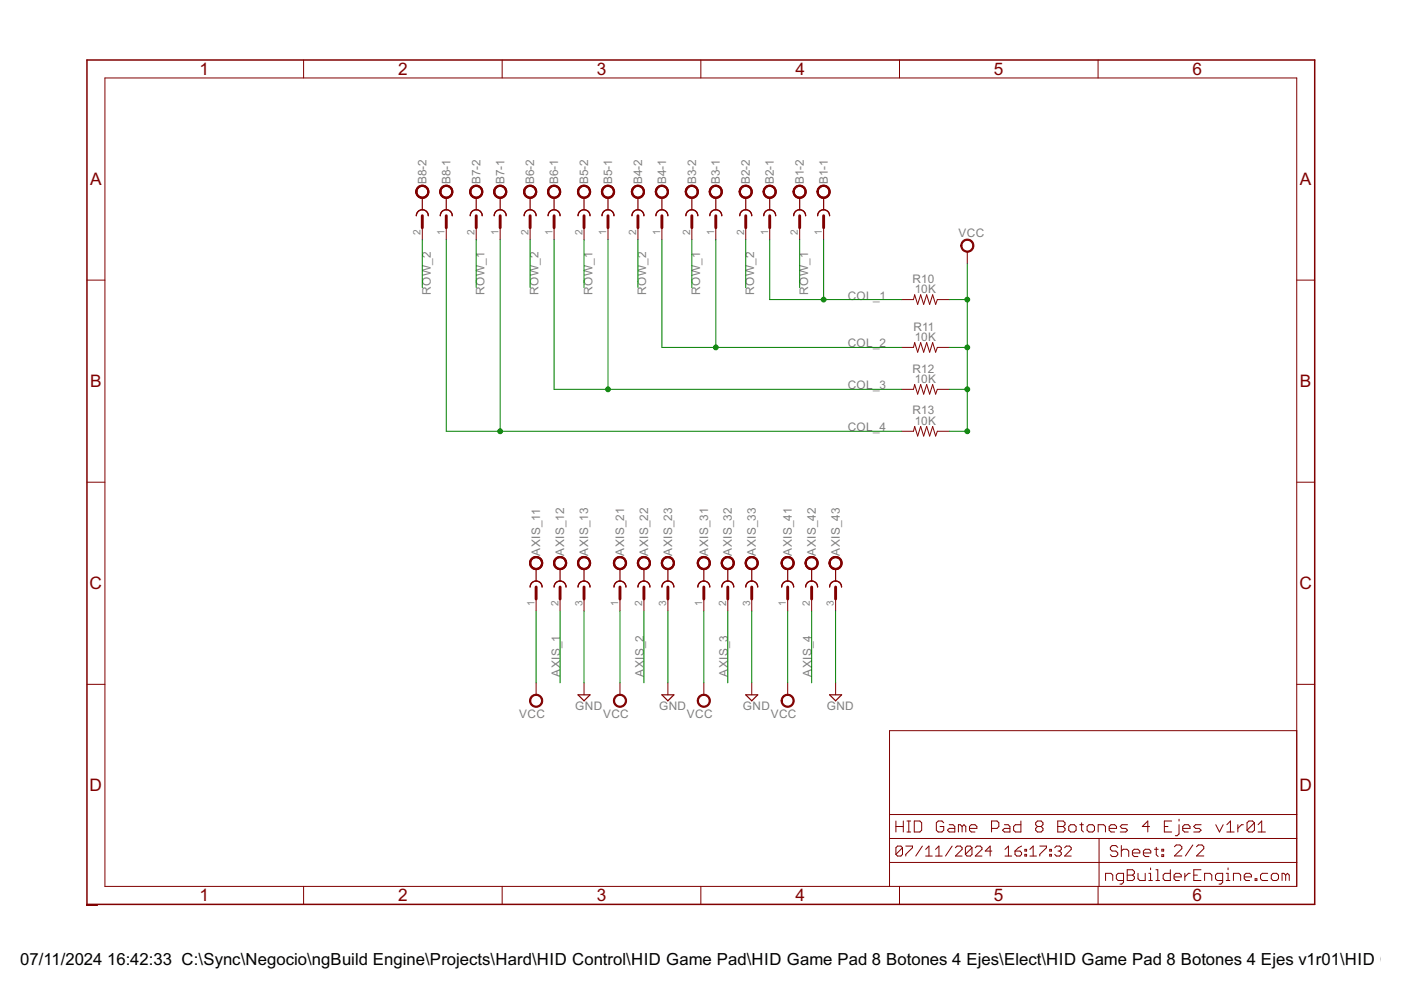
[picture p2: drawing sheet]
<svg xmlns="http://www.w3.org/2000/svg" width="297mm" height="210mm" viewBox="0 0 297 210" stroke-linecap="round" stroke-linejoin="round" font-family="sans-serif">
<g fill="none" stroke="#800000" stroke-width=".21">
<path d="M22.2 16.5h252.7v171.4h-252.7zM64.4 12.7v3.8M106.5 12.7v3.8M148.6 12.7v3.8M190.7 12.7v3.8M232.8 12.7v3.8M18.4 59.4h3.8M89.5 48.3v2.5M94.6 48.3v2.5M101 48.3v2.5M106 48.3v2.5M112.4 48.3v2.5"/>
<path d="M117.5 48.3v2.5M123.8 48.3v2.5M128.9 48.3v2.5M135.3 48.3v2.5M140.3 48.3v2.5M146.7 48.3v2.5M151.8 48.3v2.5M158.1 48.3v2.5M163.2 48.3v2.5M169.5 48.3v2.5M174.6 48.3v2.5M205.1 53.4v2.5"/>
<path d="M274.9 59.4h3.8M191.1 63.5h2.6l.2-1 .7 2 .6-2 .6 2 .7-2 .6 2 .6-2 .7 2 .3-1h2.6M191.1 73.7h2.6l.2-1.1 .7 2.1 .6-2.1 .6 2.1 .7-2.1 .6 2.1 .6-2.1 .7 2.1 .3-1h2.6M191.1 82.5h2.6l.2-1 .7 2.1 .6-2.1 .6 2.1 .7-2.1 .6 2.1 .6-2.1 .7 2.1 .3-1.1h2.6M191.1 91.4h2.6l.2-1 .7 2.1 .6-2.1 .6 2.1 .7-2.1 .6 2.1 .6-2.1 .7 2.1 .3-1.1h2.6M18.4 102.2h3.8M274.9 102.2h3.8M113.7 127v2.5M118.7 127v2.5M123.8 127v2.5M131.4 127v2.5M136.5 127v2.5"/>
<path d="M141.6 127v2.5M149.2 127v2.5M154.3 127v2.5M159.4 127v2.5M167 127v2.5M172.1 127v2.5M177.2 127v2.5M18.4 145.1h3.8M113.7 144.8v2.5M123.8 144.8v2.5M131.4 144.8v2.5M141.6 144.8v2.5"/>
<path d="M149.2 144.8v2.5M159.4 144.8v2.5M167 144.8v2.5M177.2 144.8v2.5M274.9 154.9h-86.3v33M274.9 145.1h3.8M188.6 177.8h86.3M188.6 172.7h86.3M189.9 174.1v2.3M189.9 175.2h1.6M191.3 179.7l-.3-.3h-.7l-.4 .3v1.4M191.3 179.7v1.4l-.3 .4h-.7l-.4-.4"/>
<path d="M191.3 179.7l-1.4 1.4M191.5 174.1v2.3M192 179.4h1.5v.3l-1.5 1.4v.4M192.3 176.4h.8M192.3 174.1h.8M192.7 174.1v2.3M193.8 174.1h1.2l.4 .4v1.5l-.4 .4h-1.2zM195.6 179.4l-1.4 2.1M200.1 174.5l-.4-.4h-.8l-.4 .4v1.5l.4 .4h.8l.4-.4v-.8h-.8M201.3 174.9h.7l.4 .3v1.2h-1.1l-.4-.4 .4-.4h1.1M201.9 179.4l-1.4 2.1M202.6 179.7l.3-.3h.7l.4 .3v.4l-1.4 1.4h1.4"/>
<path d="M204 175.2l-.4-.3h-.4v1.5M204 175.2v1.2M204 175.2l.4-.3 .4 .3v1.2M205.5 175.6h1.6v-.4l-.4-.3h-.8l-.4 .3v.8l.4 .4h.8M206.1 179.7l-.4-.3h-.7l-.3 .3v1.4M206.1 179.7v1.4l-.4 .4h-.7l-.3-.4M206.1 179.7l-1.4 1.4M206.8 179.7l.3-.3h.7l.4 .3v.4l-1.4 1.4h1.4M210.2 175.6h1.2l.4-.4v-.7l-.4-.4h-1.2v2.3M213 174.9h.7l.4 .3v1.2h-1.1l-.4-.4 .4-.4h1.1M216.5 174.1v2.3h-1.2l-.4-.4v-.8l.4-.3h1.2M216.6 179.4l-.7 .3-.7 .7"/>
<path d="M220 175.2h.7M220 175.2l-.4 .4v.4l.4 .4h.7l.4-.4v-.4l-.4-.4M220 175.2l-.4-.3v-.4l.4-.4h.7l.4 .4v.4l-.4 .3M220.5 179.4h1.4v.3l-1.4 1.4v.4M223.6 179.7l.4-.3h.7l.3 .3v.4l-.3 .3M224.3 175.2h1.1M224.3 174.1h1.1l.4 .4v.4l-.4 .3 .4 .4v.4l-.4 .4h-1.1zM225.7 179.7l.4-.3h.7l.3 .3v.4l-1.4 1.4h1.4M226.6 175.2l.4-.3h.8l.4 .3v.8l-.4 .4h-.8l-.4-.4zM228.9 174.9h.8M229.3 174.5v1.5l.4 .4M230.5 175.2l.4-.3h.8l.4 .3v.8l-.4 .4h-.8l-.4-.4z"/>
<path d="M232.8 176.4v-1.5h1.2l.4 .3v1.2M233 177.8v10.1M235.2 175.6h1.5v-.4l-.4-.3h-.7l-.4 .3v.8l.4 .4h.7M237 179.7l-.4-.4h-.8l-.4 .4v.4l.4 .3h.8l.4 .4v.4l-.4 .4h-.8l-.4-.4M237.7 179.3v2.3M239.1 174.9h-1.2l-.4 .3 .4 .4h.8l.4 .4-.4 .4h-1.2M243.7 175.2h-1.5l1.2-1.1v2.3M245.2 179.7v1.5l.4 .4M246.9 175.2h.7M248.4 174.1h-1.5v2.3h1.5M249 179.5l.4-.3h.8l.4 .3v.4l-1.6 1.6h1.6M250 174.9v1.9l-.4 .4h-.4"/>
<path d="M250 173.7v.4M250.8 175.6h1.5v-.4l-.4-.3h-.8l-.3 .3v.8l.3 .4h.8M252.9 179.2l-1.6 2.3M253.7 179.5l.4-.3h.7l.4 .3v.4l-1.5 1.6h1.5M254.7 174.9h-1.2l-.4 .3 .4 .4h.8l.4 .4-.4 .4h-1.2M257.8 174.9l.8 1.5 .7-1.5M260.1 176.4h1.6M260.1 174.9l.8-.8v2.3M262.4 174.9v1.5M263.6 174.9h-.4l-.8 .7M266 174.5v1.5l-.4 .4h-.8l-.4-.4M266 174.5l-.4-.4h-.8l-.4 .4v1.5"/>
<path d="M266 174.5l-1.6 1.5M266.7 176.4h1.6M266.7 174.9l.8-.8v2.3M18.4 191.9h.1M18.5 191.9h.1M18.5 191.9h-.1M18.6 191.9h-.1M18.6 191.9h.1M18.7 191.9h-.1M18.7 191.9h.1M18.8 191.9h.1M18.8 191.9h-.2"/>
<path d="M18.9 191.9h.1M18.9 191.9h-.2M19 191.9h-.1M19 191.9h.2h-.1M19 191.9h.3M19.3 191.9h.1M19.4 191.9h.1M19.5 191.9h.1M19.6 191.9h-.1M19.6 191.9h.1M19.7 191.9h.1M19.8 191.9h.1"/>
<path d="M19.8 191.9v.1M19.9 191.9h-.2M19.9 191.9h.1M20 191.9h.2M20 191.9h.1M20.1 191.9h-.1M20.2 191.9h.1M20.2 191.9h.4M20.2 191.9h.2M20.3 191.9h.1M20.4 191.9h.1M20.6 191.9l-.1 .1"/>
<path d="M20.6 191.9h.1M64.4 187.9v3.8M106.5 187.9v3.8M148.6 187.9v3.8M188.6 182.9h86.3M190.7 187.9v3.8M196.3 181.5h1.4M196.3 180.1l.7-.7v2.1M198.4 181.5h1.4M198.4 180.1l.7-.7v2.1M210.3 180.4h-1.4l1-1v2.1M213.1 181.5h1.4"/>
<path d="M213.1 180.1l.7-.7v2.1M215.2 180.4h1.1l.3 .4v.3l-.3 .4h-.7l-.4-.4zM217.3 181.1h.4v.4h-.4zM217.3 180.1h.4v.3h-.4zM218.4 181.5h1.4M218.4 180.1l.7-.7v2.1M222.6 181.1h.3v.4h-.3zM222.6 180.1h.3v.3h-.3zM224.3 180.4h.4M224.7 180.4l.3 .4v.3l-.3 .4h-.7l-.4-.4M232.8 187.9v3.8M234.4 186.7v-1.5h1.1l.4 .3v1.2"/>
<path d="M237.7 180.4l.4-.3h.8l.4 .3v1.2M238.2 186.7h-1.1l-.4-.4v-.8l.4-.3h1.1v1.9l-.4 .4h-.4M239 184.4h1.1l.4 .4v.4l-.4 .3 .4 .4v.4l-.4 .4h-1.1zM239 185.5h1.1M240.1 180.8h1.6v-.4l-.4-.3h-.8l-.4 .3v.8l.4 .4h.8M241.3 185.2v1.1l.4 .4h1.1v-1.5M242.4 180.8h1.6v-.4l-.4-.3h-.8l-.4 .3v.8l.4 .4h.8M243.6 185.2h.3v1.5M243.6 186.7h.7M243.9 184v.4M244.8 180.1h.8M245.1 186.7h.8"/>
<path d="M245.1 184.4h.4v2.3M246.3 180.1h.4v.3h-.4zM246.3 181.2h.4v.4h-.4zM248.1 184.4v2.3h-1.1l-.4-.4v-.8l.4-.3h1.1M248.9 185.9h1.5v-.4l-.3-.3h-.8l-.4 .3v.8l.4 .4h.8M251.2 185.2v1.5M252.3 185.2h-.3l-.8 .7M253.1 185.5h.8M254.6 184.4h-1.5v2.3h1.5M255.4 186.7v-1.5h1.1l.4 .3v1.2M259.2 186.7h-1.1l-.4-.4v-.8l.4-.3h1.1v1.9l-.4 .4h-.3M260 185.2h.4v1.5"/>
<path d="M260 186.7h.8M260.4 184v.4M261.5 186.7v-1.5h1.2l.3 .3v1.2M263.8 185.9h1.5v-.4l-.4-.3h-.7l-.4 .3v.8l.4 .4h.7M266.1 186.3h.4v.4h-.4zM268.8 185.2h-1.2l-.3 .3v.8l.3 .4h1.2M269.9 185.2h.8l.4 .3v.8l-.4 .4h-.8l-.4-.4v-.8zM272.6 185.5l-.4-.3h-.4v1.5M272.6 185.5v1.2M272.6 185.5l.4-.3 .3 .3v1.2"/>
</g>
<path d="M18.4 12.7h260.3v179h-260.3z" fill="none" stroke="#800000" stroke-width=".32"/>
<g fill="#800000" stroke="#800000" stroke-width=".21">
<path d="M18.4 191.8l1.5 .1z"/>
<path d="M18.4 191.8l1.1 .1z"/>
</g>
<g fill="none" stroke="#800000" stroke-width=".25">
<path d="M88.6 44.9l-.3 .8a1.27 1.27 0 0 1 1.2-1.2 1.27 1.27 0 0 1 1.3 1.2 1.27 1.27 0 0 0-.8-1.2 1.27 1.27 0 0 0-1.4 .4zM89.5 41.9v2.6M93.6 44.9l-.3 .8a1.27 1.27 0 0 1 1.3-1.2 1.27 1.27 0 0 1 1.3 1.2 1.28 1.28 0 0 0-.9-1.2 1.28 1.28 0 0 0-1.4 .4zM94.6 41.9v2.6M100 44.9l-.3 .8a1.27 1.27 0 0 1 1.3-1.2 1.27 1.27 0 0 1 1.2 1.2 1.28 1.28 0 0 0-.8-1.2 1.28 1.28 0 0 0-1.4 .4zM101 41.9v2.6M105.1 44.9l-.3 .8a1.27 1.27 0 0 1 1.2-1.2 1.27 1.27 0 0 1 1.3 1.2 1.28 1.28 0 0 0-.8-1.2 1.28 1.28 0 0 0-1.4 .4zM106 41.9v2.6M111.4 44.9a1.27 1.27 0 0 1 1.4-.4 1.27 1.27 0 0 1 .9 1.2 1.27 1.27 0 0 0-1.3-1.2 1.27 1.27 0 0 0-1.3 1.2zM112.4 41.9v2.6M116.5 44.9a1.27 1.27 0 0 1 1.4-.4 1.27 1.27 0 0 1 .8 1.2 1.27 1.27 0 0 0-1.2-1.2 1.27 1.27 0 0 0-1.3 1.2zM117.5 41.9v2.6"/>
<path d="M122.8 44.9a1.27 1.27 0 0 1 1.4-.4 1.27 1.27 0 0 1 .9 1.2 1.27 1.27 0 0 0-1.3-1.2 1.27 1.27 0 0 0-1.2 1.2zM123.8 41.9v2.6M127.9 44.9a1.27 1.27 0 0 1 1.4-.4 1.27 1.27 0 0 1 .9 1.2 1.27 1.27 0 0 0-1.3-1.2 1.27 1.27 0 0 0-1.3 1.2zM128.9 41.9v2.6M134.3 44.9l-.3 .8a1.27 1.27 0 0 1 1.3-1.2 1.27 1.27 0 0 1 1.2 1.2 1.28 1.28 0 0 0-.8-1.1 1.28 1.28 0 0 0-1.4 .3zM135.3 41.9v2.6M139.4 44.9l-.3 .8a1.27 1.27 0 0 1 1.2-1.2 1.27 1.27 0 0 1 1.3 1.2 1.28 1.28 0 0 0-.8-1.1 1.28 1.28 0 0 0-1.4 .3zM140.3 41.9v2.6M145.7 44.9l-.3 .8a1.27 1.27 0 0 1 1.3-1.2 1.27 1.27 0 0 1 1.3 1.2 1.28 1.28 0 0 0-.9-1.1 1.28 1.28 0 0 0-1.4 .3zM146.7 41.9v2.6M150.8 44.9l-.3 .8a1.27 1.27 0 0 1 1.3-1.2 1.27 1.27 0 0 1 1.2 1.2 1.28 1.28 0 0 0-.8-1.1 1.28 1.28 0 0 0-1.4 .3zM151.8 41.9v2.6"/>
<path d="M157.1 44.9a1.27 1.27 0 0 1 1.4-.4 1.27 1.27 0 0 1 .9 1.2 1.27 1.27 0 0 0-1.3-1.2 1.27 1.27 0 0 0-1.3 1.2zM158.1 41.9v2.6M162.2 44.9a1.27 1.27 0 0 1 1.4-.4 1.27 1.27 0 0 1 .9 1.2 1.27 1.27 0 0 0-1.3-1.2 1.27 1.27 0 0 0-1.3 1.2zM163.2 41.9v2.6M168.6 44.9l-.3 .8a1.27 1.27 0 0 1 1.2-1.2 1.27 1.27 0 0 1 1.3 1.2 1.28 1.28 0 0 0-.8-1.2 1.28 1.28 0 0 0-1.4 .4zM169.5 41.9v2.6M173.6 44.9l-.2 .8a1.27 1.27 0 0 1 1.2-1.2 1.27 1.27 0 0 1 1.3 1.2 1.28 1.28 0 0 0-.9-1.2 1.28 1.28 0 0 0-1.4 .4zM174.6 41.9v2.6M112.7 123.6l-.3 .9a1.27 1.27 0 0 1 1.3-1.3 1.27 1.27 0 0 1 1.2 1.3 1.28 1.28 0 0 0-.8-1.2 1.28 1.28 0 0 0-1.4 .3zM113.7 120.6v2.6M117.8 123.6l-.3 .9a1.27 1.27 0 0 1 1.2-1.3 1.27 1.27 0 0 1 1.3 1.3 1.28 1.28 0 0 0-.8-1.2 1.28 1.28 0 0 0-1.4 .3zM118.7 120.6v2.6"/>
<path d="M122.9 123.6l-.3 .9a1.27 1.27 0 0 1 1.2-1.3 1.27 1.27 0 0 1 1.3 1.3 1.28 1.28 0 0 0-.8-1.2 1.28 1.28 0 0 0-1.4 .3zM123.8 120.6v2.6M130.5 123.6l-.3 .9a1.27 1.27 0 0 1 1.2-1.3 1.27 1.27 0 0 1 1.3 1.3 1.28 1.28 0 0 0-.8-1.2 1.28 1.28 0 0 0-1.4 .3zM131.4 120.6v2.6M135.6 123.6l-.3 .9a1.27 1.27 0 0 1 1.2-1.3 1.27 1.27 0 0 1 1.3 1.3 1.28 1.28 0 0 0-.8-1.2 1.28 1.28 0 0 0-1.4 .3zM136.5 120.6v2.6M140.7 123.6l-.4 .9a1.27 1.27 0 0 1 1.3-1.3 1.27 1.27 0 0 1 1.3 1.3 1.28 1.28 0 0 0-.8-1.2 1.28 1.28 0 0 0-1.4 .3zM141.6 120.6v2.6M148.3 123.6l-.3 .9a1.27 1.27 0 0 1 1.2-1.3 1.27 1.27 0 0 1 1.3 1.3 1.28 1.28 0 0 0-.8-1.2 1.28 1.28 0 0 0-1.4 .3zM149.2 120.6v2.6M153.4 123.6l-.4 .9a1.27 1.27 0 0 1 1.3-1.3 1.27 1.27 0 0 1 1.3 1.3 1.28 1.28 0 0 0-.8-1.2 1.28 1.28 0 0 0-1.4 .3zM154.3 120.6v2.6"/>
<path d="M158.4 123.6l-.3 .9a1.27 1.27 0 0 1 1.3-1.3 1.27 1.27 0 0 1 1.3 1.3 1.28 1.28 0 0 0-.9-1.2 1.28 1.28 0 0 0-1.4 .3zM159.4 120.6v2.6M166.1 123.6l-.4 .9a1.27 1.27 0 0 1 1.3-1.3 1.27 1.27 0 0 1 1.3 1.3 1.28 1.28 0 0 0-.8-1.2 1.28 1.28 0 0 0-1.4 .3zM167 120.6v2.6M171.3 123.5l-.4 .4-.1 .6a1.27 1.27 0 0 1 1.3-1.3 1.27 1.27 0 0 1 1.3 1.3 1.28 1.28 0 0 0-.8-1.2 1.28 1.28 0 0 0-1.3 .2zM172.1 120.6v2.6M176.4 123.5l-.4 .4-.1 .6a1.27 1.27 0 0 1 1.3-1.3 1.27 1.27 0 0 1 1.2 1.3 1.28 1.28 0 0 0-.7-1.2 1.28 1.28 0 0 0-1.3 .2zM177.2 120.6v2.6M122.6 147.3h2.5l-1.3 1.3zM140.3 147.3h2.6l-1.3 1.3zM158.1 147.3h2.6l-1.3 1.3zM175.9 147.3h2.5l-1.2 1.3z"/>
</g>
<g fill="none" stroke="#800000" stroke-width=".61">
<path d="M89.5 45.7v2.6M94.6 45.7v2.6M101 45.7v2.6M106 45.7v2.6M112.4 45.7v2.6M117.5 45.7v2.6M123.8 45.7v2.6M128.9 45.7v2.6M135.3 45.7v2.6M140.3 45.7v2.6M146.7 45.7v2.6M151.8 45.7v2.6"/>
<path d="M158.1 45.7v2.6M163.2 45.7v2.6M169.5 45.7v2.6M174.6 45.7v2.6M113.7 124.5v2.5M118.7 124.5v2.5M123.8 124.5v2.5M131.4 124.5v2.5M136.5 124.5v2.5M141.6 124.5v2.5M149.2 124.5v2.5M154.3 124.5v2.5"/>
<path d="M159.4 124.5v2.5M167 124.5v2.5M172.1 124.5v2.5M177.2 124.5v2.5"/>
</g>
<g fill="#800000" stroke="#800000" stroke-width=".21">
<path d="M173.6 39.7a1.39 1.39 0 0 1 2.2 .2 1.39 1.39 0 0 1-.8 2.1 1.39 1.39 0 0 1-1.8-1.3h.3a1.14 1.14 0 0 1 1.7-1 1.14 1.14 0 0 1 .1 1.9 1.14 1.14 0 0 1-1.8-.7v-.2h-.3z" fill-rule="evenodd"/>
<path d="M173.6 39.7a1.39 1.39 0 0 1 2.2 .2 1.39 1.39 0 0 1-.8 2.1 1.39 1.39 0 0 1-1.8-1.3h.3a1.14 1.14 0 0 1 1.7-1 1.14 1.14 0 0 1 .1 1.9 1.14 1.14 0 0 1-1.8-.7v-.2h-.3z" fill-rule="evenodd"/>
<path d="M168.5 39.7a1.39 1.39 0 0 1 2.2 .2 1.39 1.39 0 0 1-.8 2.1 1.39 1.39 0 0 1-1.8-1.3h.3a1.14 1.14 0 0 1 1.7-1 1.14 1.14 0 0 1 .1 1.9 1.14 1.14 0 0 1-1.8-.7v-.2h-.3z" fill-rule="evenodd"/>
<path d="M168.5 39.7a1.39 1.39 0 0 1 2.2 .2 1.39 1.39 0 0 1-.8 2.1 1.39 1.39 0 0 1-1.8-1.3h.3a1.14 1.14 0 0 1 1.7-1 1.14 1.14 0 0 1 .1 1.9 1.14 1.14 0 0 1-1.8-.7v-.2h-.3z" fill-rule="evenodd"/>
<path d="M162.2 39.7a1.39 1.39 0 0 1 2.2 .2 1.39 1.39 0 0 1-.8 2.1 1.39 1.39 0 0 1-1.8-1.3h.3a1.14 1.14 0 0 1 1.5-1.1 1.14 1.14 0 0 1 .3 1.9 1.14 1.14 0 0 1-1.8-.6v-.2h-.3z" fill-rule="evenodd"/>
<path d="M162.2 39.7a1.39 1.39 0 0 1 2.2 .2 1.39 1.39 0 0 1-.8 2.1 1.39 1.39 0 0 1-1.8-1.3h.3a1.14 1.14 0 0 1 1.5-1.1 1.14 1.14 0 0 1 .3 1.9 1.14 1.14 0 0 1-1.8-.6v-.2h-.3z" fill-rule="evenodd"/>
<path d="M157.1 39.7a1.39 1.39 0 0 1 2.2 .2 1.39 1.39 0 0 1-.8 2.1 1.39 1.39 0 0 1-1.8-1.3h.3a1.14 1.14 0 0 1 1.6-1.1 1.14 1.14 0 0 1 .3 1.9 1.14 1.14 0 0 1-1.9-.6v-.2h-.3z" fill-rule="evenodd"/>
<path d="M157.1 39.7a1.39 1.39 0 0 1 2.2 .2 1.39 1.39 0 0 1-.8 2.1 1.39 1.39 0 0 1-1.8-1.3h.3a1.14 1.14 0 0 1 1.6-1.1 1.14 1.14 0 0 1 .3 1.9 1.14 1.14 0 0 1-1.9-.6v-.2h-.3z" fill-rule="evenodd"/>
<path d="M150.7 39.7a1.39 1.39 0 0 1 2.3 .2 1.39 1.39 0 0 1-.9 2.1 1.39 1.39 0 0 1-1.7-1.3h.2a1.14 1.14 0 0 1 1.6-1.1 1.14 1.14 0 0 1 .3 1.9 1.14 1.14 0 0 1-1.8-.6l-.1-.2h-.2z" fill-rule="evenodd"/>
<path d="M150.7 39.7a1.39 1.39 0 0 1 2.3 .2 1.39 1.39 0 0 1-.9 2.1 1.39 1.39 0 0 1-1.7-1.3h.2a1.14 1.14 0 0 1 1.6-1.1 1.14 1.14 0 0 1 .3 1.9 1.14 1.14 0 0 1-1.8-.6l-.1-.2h-.2z" fill-rule="evenodd"/>
<path d="M145.7 39.7a1.39 1.39 0 0 1 2.2 .2 1.39 1.39 0 0 1-.9 2.1 1.39 1.39 0 0 1-1.7-1.3h.2a1.14 1.14 0 0 1 1.6-1.1 1.14 1.14 0 0 1 .3 1.9 1.14 1.14 0 0 1-1.8-.6l-.1-.2h-.2z" fill-rule="evenodd"/>
<path d="M145.7 39.7a1.39 1.39 0 0 1 2.2 .2 1.39 1.39 0 0 1-.9 2.1 1.39 1.39 0 0 1-1.7-1.3h.2a1.14 1.14 0 0 1 1.6-1.1 1.14 1.14 0 0 1 .3 1.9 1.14 1.14 0 0 1-1.8-.6l-.1-.2h-.2z" fill-rule="evenodd"/>
<path d="M139.3 39.7a1.39 1.39 0 0 1 2.2 .2 1.39 1.39 0 0 1-.8 2.1 1.39 1.39 0 0 1-1.8-1.3h.3a1.15 1.15 0 0 1 1.6-1.1 1.15 1.15 0 0 1 .3 1.9 1.15 1.15 0 0 1-1.9-.6v-.2h-.3z" fill-rule="evenodd"/>
<path d="M139.3 39.7a1.39 1.39 0 0 1 2.2 .2 1.39 1.39 0 0 1-.8 2.1 1.39 1.39 0 0 1-1.8-1.3h.3a1.15 1.15 0 0 1 1.6-1.1 1.15 1.15 0 0 1 .3 1.9 1.15 1.15 0 0 1-1.9-.6v-.2h-.3z" fill-rule="evenodd"/>
<path d="M134.2 39.7a1.39 1.39 0 0 1 2.2 .2 1.39 1.39 0 0 1-.8 2.1 1.39 1.39 0 0 1-1.7-1.3h.2a1.15 1.15 0 0 1 1.6-1.1 1.15 1.15 0 0 1 .3 1.9 1.15 1.15 0 0 1-1.8-.6l-.1-.2h-.2z" fill-rule="evenodd"/>
<path d="M134.2 39.7a1.39 1.39 0 0 1 2.2 .2 1.39 1.39 0 0 1-.8 2.1 1.39 1.39 0 0 1-1.7-1.3h.2a1.15 1.15 0 0 1 1.6-1.1 1.15 1.15 0 0 1 .3 1.9 1.15 1.15 0 0 1-1.8-.6l-.1-.2h-.2z" fill-rule="evenodd"/>
<path d="M127.9 39.7a1.39 1.39 0 0 1 2.2 .2 1.39 1.39 0 0 1-.8 2.1 1.39 1.39 0 0 1-1.8-1.3h.3a1.15 1.15 0 0 1 1.6-1.1 1.15 1.15 0 0 1 .3 1.9 1.15 1.15 0 0 1-1.9-.6v-.2h-.3z" fill-rule="evenodd"/>
<path d="M127.9 39.7a1.39 1.39 0 0 1 2.2 .2 1.39 1.39 0 0 1-.8 2.1 1.39 1.39 0 0 1-1.8-1.3h.3a1.15 1.15 0 0 1 1.6-1.1 1.15 1.15 0 0 1 .3 1.9 1.15 1.15 0 0 1-1.9-.6v-.2h-.3z" fill-rule="evenodd"/>
<path d="M122.8 39.7a1.39 1.39 0 0 1 2.2 .2 1.39 1.39 0 0 1-.8 2.1 1.39 1.39 0 0 1-1.8-1.3h.3a1.15 1.15 0 0 1 1.6-1.1 1.15 1.15 0 0 1 .3 1.9 1.15 1.15 0 0 1-1.9-.6v-.2h-.3z" fill-rule="evenodd"/>
<path d="M122.8 39.7a1.39 1.39 0 0 1 2.2 .2 1.39 1.39 0 0 1-.8 2.1 1.39 1.39 0 0 1-1.8-1.3h.3a1.15 1.15 0 0 1 1.6-1.1 1.15 1.15 0 0 1 .3 1.9 1.15 1.15 0 0 1-1.9-.6v-.2h-.3z" fill-rule="evenodd"/>
<path d="M116.5 39.7a1.4 1.4 0 0 1 2.2 .2 1.4 1.4 0 0 1-.9 2.1 1.4 1.4 0 0 1-1.7-1.3h.2a1.15 1.15 0 0 1 1.6-1.1 1.15 1.15 0 0 1 .3 1.9 1.15 1.15 0 0 1-1.8-.6l-.1-.2h-.2z" fill-rule="evenodd"/>
<path d="M116.5 39.7a1.4 1.4 0 0 1 2.2 .2 1.4 1.4 0 0 1-.9 2.1 1.4 1.4 0 0 1-1.7-1.3h.2a1.15 1.15 0 0 1 1.6-1.1 1.15 1.15 0 0 1 .3 1.9 1.15 1.15 0 0 1-1.8-.6l-.1-.2h-.2z" fill-rule="evenodd"/>
<path d="M111.4 39.7a1.4 1.4 0 0 1 2.2 .2 1.4 1.4 0 0 1-.8 2.1 1.4 1.4 0 0 1-1.8-1.3h.3a1.15 1.15 0 0 1 1.6-1.1 1.15 1.15 0 0 1 .3 1.9 1.15 1.15 0 0 1-1.9-.6v-.2h-.3z" fill-rule="evenodd"/>
<path d="M111.4 39.7a1.4 1.4 0 0 1 2.2 .2 1.4 1.4 0 0 1-.8 2.1 1.4 1.4 0 0 1-1.8-1.3h.3a1.15 1.15 0 0 1 1.6-1.1 1.15 1.15 0 0 1 .3 1.9 1.15 1.15 0 0 1-1.9-.6v-.2h-.3z" fill-rule="evenodd"/>
<path d="M105 39.7a1.4 1.4 0 0 1 2.2 .2 1.4 1.4 0 0 1-.8 2.1 1.4 1.4 0 0 1-1.8-1.3h.3a1.15 1.15 0 0 1 1.6-1.1 1.15 1.15 0 0 1 .3 1.9 1.15 1.15 0 0 1-1.9-.6v-.2h-.3z" fill-rule="evenodd"/>
<path d="M105 39.7a1.4 1.4 0 0 1 2.2 .2 1.4 1.4 0 0 1-.8 2.1 1.4 1.4 0 0 1-1.8-1.3h.3a1.15 1.15 0 0 1 1.6-1.1 1.15 1.15 0 0 1 .3 1.9 1.15 1.15 0 0 1-1.9-.6v-.2h-.3z" fill-rule="evenodd"/>
<path d="M99.9 39.7a1.4 1.4 0 0 1 2.3 .2 1.4 1.4 0 0 1-.9 2.1 1.4 1.4 0 0 1-1.7-1.3h.2a1.15 1.15 0 0 1 1.6-1.1 1.15 1.15 0 0 1 .3 1.9 1.15 1.15 0 0 1-1.8-.6l-.1-.2h-.2z" fill-rule="evenodd"/>
<path d="M99.9 39.7a1.4 1.4 0 0 1 2.3 .2 1.4 1.4 0 0 1-.9 2.1 1.4 1.4 0 0 1-1.7-1.3h.2a1.15 1.15 0 0 1 1.6-1.1 1.15 1.15 0 0 1 .3 1.9 1.15 1.15 0 0 1-1.8-.6l-.1-.2h-.2z" fill-rule="evenodd"/>
<path d="M93.6 39.7a1.4 1.4 0 0 1 2.2 .2 1.4 1.4 0 0 1-.8 2.1 1.4 1.4 0 0 1-1.8-1.3h.3a1.15 1.15 0 0 1 1.6-1.1 1.15 1.15 0 0 1 .3 1.9 1.15 1.15 0 0 1-1.9-.6v-.2h-.3z" fill-rule="evenodd"/>
<path d="M93.6 39.7a1.4 1.4 0 0 1 2.2 .2 1.4 1.4 0 0 1-.8 2.1 1.4 1.4 0 0 1-1.8-1.3h.3a1.15 1.15 0 0 1 1.6-1.1 1.15 1.15 0 0 1 .3 1.9 1.15 1.15 0 0 1-1.9-.6v-.2h-.3z" fill-rule="evenodd"/>
<path d="M88.5 39.7a1.4 1.4 0 0 1 2.2 .2 1.4 1.4 0 0 1-.8 2.1 1.4 1.4 0 0 1-1.8-1.3h.3a1.15 1.15 0 0 1 1.6-1.1 1.15 1.15 0 0 1 .3 1.9 1.15 1.15 0 0 1-1.9-.6v-.2h-.3z" fill-rule="evenodd"/>
<path d="M88.5 39.7a1.4 1.4 0 0 1 2.2 .2 1.4 1.4 0 0 1-.8 2.1 1.4 1.4 0 0 1-1.8-1.3h.3a1.15 1.15 0 0 1 1.6-1.1 1.15 1.15 0 0 1 .3 1.9 1.15 1.15 0 0 1-1.9-.6v-.2h-.3z" fill-rule="evenodd"/>
<path d="M204.1 51.1a1.4 1.4 0 0 1 2.2 .3 1.4 1.4 0 0 1-.8 2 1.4 1.4 0 0 1-1.8-1.3h.2a1.15 1.15 0 0 1 1.6-1.1 1.15 1.15 0 0 1 .3 1.9 1.15 1.15 0 0 1-1.8-.5l-.1-.3h-.2z" fill-rule="evenodd"/>
<path d="M122.8 118.4a1.39 1.39 0 0 1 2.2 .3 1.39 1.39 0 0 1-.8 2 1.39 1.39 0 0 1-1.8-1.3h.3a1.15 1.15 0 0 1 1.6-1.1 1.15 1.15 0 0 1 .3 1.9 1.15 1.15 0 0 1-1.9-.5v-.3h-.3z" fill-rule="evenodd"/>
<path d="M122.8 118.4a1.39 1.39 0 0 1 2.2 .3 1.39 1.39 0 0 1-.8 2 1.39 1.39 0 0 1-1.8-1.3h.3a1.15 1.15 0 0 1 1.6-1.1 1.15 1.15 0 0 1 .3 1.9 1.15 1.15 0 0 1-1.9-.5v-.3h-.3z" fill-rule="evenodd"/>
<path d="M117.7 118.4a1.4 1.4 0 0 1 2.2 .3 1.4 1.4 0 0 1-.8 2 1.4 1.4 0 0 1-1.8-1.3h.3a1.15 1.15 0 0 1 1.6-1.1 1.15 1.15 0 0 1 .3 1.9 1.15 1.15 0 0 1-1.9-.5v-.3h-.3z" fill-rule="evenodd"/>
<path d="M117.7 118.4a1.4 1.4 0 0 1 2.2 .3 1.4 1.4 0 0 1-.8 2 1.4 1.4 0 0 1-1.8-1.3h.3a1.15 1.15 0 0 1 1.6-1.1 1.15 1.15 0 0 1 .3 1.9 1.15 1.15 0 0 1-1.9-.5v-.3h-.3z" fill-rule="evenodd"/>
<path d="M112.6 118.4a1.4 1.4 0 0 1 2.3 .3 1.4 1.4 0 0 1-.9 2 1.4 1.4 0 0 1-1.7-1.3h.2a1.15 1.15 0 0 1 1.6-1.1 1.15 1.15 0 0 1 .3 1.9 1.15 1.15 0 0 1-1.8-.5l-.1-.3h-.2z" fill-rule="evenodd"/>
<path d="M112.6 118.4a1.4 1.4 0 0 1 2.3 .3 1.4 1.4 0 0 1-.9 2 1.4 1.4 0 0 1-1.7-1.3h.2a1.15 1.15 0 0 1 1.6-1.1 1.15 1.15 0 0 1 .3 1.9 1.15 1.15 0 0 1-1.8-.5l-.1-.3h-.2z" fill-rule="evenodd"/>
<path d="M140.6 118.4a1.39 1.39 0 0 1 2.2 .3 1.39 1.39 0 0 1-.8 2 1.39 1.39 0 0 1-1.8-1.3h.3a1.15 1.15 0 0 1 1.6-1.1 1.15 1.15 0 0 1 .3 1.9 1.15 1.15 0 0 1-1.9-.5v-.3h-.3z" fill-rule="evenodd"/>
<path d="M140.6 118.4a1.39 1.39 0 0 1 2.2 .3 1.39 1.39 0 0 1-.8 2 1.39 1.39 0 0 1-1.8-1.3h.3a1.15 1.15 0 0 1 1.6-1.1 1.15 1.15 0 0 1 .3 1.9 1.15 1.15 0 0 1-1.9-.5v-.3h-.3z" fill-rule="evenodd"/>
<path d="M135.5 118.4a1.39 1.39 0 0 1 2.2 .3 1.39 1.39 0 0 1-.8 2 1.39 1.39 0 0 1-1.8-1.3h.3a1.15 1.15 0 0 1 1.6-1.1 1.15 1.15 0 0 1 .3 1.9 1.15 1.15 0 0 1-1.9-.5v-.3h-.3z" fill-rule="evenodd"/>
<path d="M135.5 118.4a1.39 1.39 0 0 1 2.2 .3 1.39 1.39 0 0 1-.8 2 1.39 1.39 0 0 1-1.8-1.3h.3a1.15 1.15 0 0 1 1.6-1.1 1.15 1.15 0 0 1 .3 1.9 1.15 1.15 0 0 1-1.9-.5v-.3h-.3z" fill-rule="evenodd"/>
<path d="M130.4 118.4a1.39 1.39 0 0 1 2.2 .3 1.39 1.39 0 0 1-.8 2 1.39 1.39 0 0 1-1.8-1.3h.3a1.15 1.15 0 0 1 1.6-1.1 1.15 1.15 0 0 1 .3 1.9 1.15 1.15 0 0 1-1.9-.5v-.3h-.3z" fill-rule="evenodd"/>
<path d="M130.4 118.4a1.39 1.39 0 0 1 2.2 .3 1.39 1.39 0 0 1-.8 2 1.39 1.39 0 0 1-1.8-1.3h.3a1.15 1.15 0 0 1 1.6-1.1 1.15 1.15 0 0 1 .3 1.9 1.15 1.15 0 0 1-1.9-.5v-.3h-.3z" fill-rule="evenodd"/>
<path d="M158.4 118.4a1.39 1.39 0 0 1 2.2 .3 1.39 1.39 0 0 1-.9 2 1.39 1.39 0 0 1-1.7-1.3h.2a1.14 1.14 0 0 1 1.6-1.1 1.14 1.14 0 0 1 .3 1.9 1.14 1.14 0 0 1-1.8-.5l-.1-.3h-.2z" fill-rule="evenodd"/>
<path d="M158.4 118.4a1.39 1.39 0 0 1 2.2 .3 1.39 1.39 0 0 1-.9 2 1.39 1.39 0 0 1-1.7-1.3h.2a1.14 1.14 0 0 1 1.6-1.1 1.14 1.14 0 0 1 .3 1.9 1.14 1.14 0 0 1-1.8-.5l-.1-.3h-.2z" fill-rule="evenodd"/>
<path d="M153.3 118.4a1.39 1.39 0 0 1 2.2 .3 1.39 1.39 0 0 1-.8 2 1.39 1.39 0 0 1-1.8-1.3h.3a1.14 1.14 0 0 1 1.6-1.1 1.14 1.14 0 0 1 .2 1.9 1.14 1.14 0 0 1-1.8-.5v-.3h-.3z" fill-rule="evenodd"/>
<path d="M153.3 118.4a1.39 1.39 0 0 1 2.2 .3 1.39 1.39 0 0 1-.8 2 1.39 1.39 0 0 1-1.8-1.3h.3a1.14 1.14 0 0 1 1.6-1.1 1.14 1.14 0 0 1 .2 1.9 1.14 1.14 0 0 1-1.8-.5v-.3h-.3z" fill-rule="evenodd"/>
<path d="M148.2 118.4a1.39 1.39 0 0 1 2.2 .3 1.39 1.39 0 0 1-.8 2 1.39 1.39 0 0 1-1.8-1.3h.3a1.14 1.14 0 0 1 1.6-1.1 1.14 1.14 0 0 1 .3 1.9 1.14 1.14 0 0 1-1.9-.5v-.3h-.3z" fill-rule="evenodd"/>
<path d="M148.2 118.4a1.39 1.39 0 0 1 2.2 .3 1.39 1.39 0 0 1-.8 2 1.39 1.39 0 0 1-1.8-1.3h.3a1.14 1.14 0 0 1 1.6-1.1 1.14 1.14 0 0 1 .3 1.9 1.14 1.14 0 0 1-1.9-.5v-.3h-.3z" fill-rule="evenodd"/>
<path d="M176.1 118.4a1.39 1.39 0 0 1 2.3 .3 1.39 1.39 0 0 1-.9 2 1.39 1.39 0 0 1-1.7-1.3h.2a1.14 1.14 0 0 1 1.7-1 1.14 1.14 0 0 1 .1 1.9 1.14 1.14 0 0 1-1.8-.6v-.3h-.2z" fill-rule="evenodd"/>
<path d="M176.1 118.4a1.39 1.39 0 0 1 2.3 .3 1.39 1.39 0 0 1-.9 2 1.39 1.39 0 0 1-1.7-1.3h.2a1.14 1.14 0 0 1 1.7-1 1.14 1.14 0 0 1 .1 1.9 1.14 1.14 0 0 1-1.8-.6v-.3h-.2z" fill-rule="evenodd"/>
<path d="M171.1 118.4a1.39 1.39 0 0 1 2.2 .3 1.39 1.39 0 0 1-.9 2 1.39 1.39 0 0 1-1.7-1.3h.2a1.14 1.14 0 0 1 1.7-1 1.14 1.14 0 0 1 .2 1.9 1.14 1.14 0 0 1-1.8-.6l-.1-.3h-.2z" fill-rule="evenodd"/>
<path d="M171.1 118.4a1.39 1.39 0 0 1 2.2 .3 1.39 1.39 0 0 1-.9 2 1.39 1.39 0 0 1-1.7-1.3h.2a1.14 1.14 0 0 1 1.7-1 1.14 1.14 0 0 1 .2 1.9 1.14 1.14 0 0 1-1.8-.6l-.1-.3h-.2z" fill-rule="evenodd"/>
<path d="M166 118.4a1.39 1.39 0 0 1 2.2 .3 1.39 1.39 0 0 1-.8 2 1.39 1.39 0 0 1-1.8-1.3h.3a1.14 1.14 0 0 1 1.6-1 1.14 1.14 0 0 1 .2 1.9 1.14 1.14 0 0 1-1.8-.6v-.3h-.3z" fill-rule="evenodd"/>
<path d="M166 118.4a1.39 1.39 0 0 1 2.2 .3 1.39 1.39 0 0 1-.8 2 1.39 1.39 0 0 1-1.8-1.3h.3a1.14 1.14 0 0 1 1.6-1 1.14 1.14 0 0 1 .2 1.9 1.14 1.14 0 0 1-1.8-.6v-.3h-.3z" fill-rule="evenodd"/>
<path d="M112.6 147.6a1.4 1.4 0 0 1 2.3 .2 1.4 1.4 0 0 1-.8 2.1 1.4 1.4 0 0 1-1.8-1.3h.2a1.15 1.15 0 0 1 1.6-1.1 1.15 1.15 0 0 1 .3 1.9 1.15 1.15 0 0 1-1.8-.5l-.1-.3h-.2z" fill-rule="evenodd"/>
<path d="M130.4 147.6a1.4 1.4 0 0 1 2.2 .2 1.4 1.4 0 0 1-.8 2.1 1.4 1.4 0 0 1-1.8-1.3h.3a1.15 1.15 0 0 1 1.6-1.1 1.15 1.15 0 0 1 .3 1.9 1.15 1.15 0 0 1-1.9-.5v-.3h-.3z" fill-rule="evenodd"/>
<path d="M148.2 147.6a1.4 1.4 0 0 1 2.2 .2 1.4 1.4 0 0 1-.8 2.1 1.4 1.4 0 0 1-1.8-1.3h.3a1.14 1.14 0 0 1 1.6-1.1 1.14 1.14 0 0 1 .3 1.9 1.14 1.14 0 0 1-1.9-.5v-.3h-.3z" fill-rule="evenodd"/>
<path d="M166 147.6a1.4 1.4 0 0 1 2.2 .2 1.4 1.4 0 0 1-.8 2.1 1.4 1.4 0 0 1-1.8-1.3h.3a1.14 1.14 0 0 1 1.6-1 1.14 1.14 0 0 1 .2 2 1.14 1.14 0 0 1-1.8-.7v-.3h-.3z" fill-rule="evenodd"/>
</g>
<g fill="none" stroke="#008000" stroke-width=".21">
<path d="M89.5 50.8v10.2M94.6 50.8v40.6h96.5M101 50.8v10.2M106 50.8v40.6M112.4 50.8v10.2M117.5 50.8v31.7h73.6M123.8 50.8v10.2M128.9 50.8v31.7M135.3 50.8v10.2M140.3 50.8v22.9h50.8M146.7 50.8v10.2M151.8 50.8v22.9"/>
<path d="M158.1 50.8v10.2M163.2 50.8v12.7h27.9M169.5 50.8v10.2M174.6 50.8v12.7M205.1 55.9v35.5h-3.8M201.3 63.5h3.8M201.3 73.7h3.8M201.3 82.5h3.8M113.7 129.5v15.3M118.7 129.5v15.3M123.8 129.5v15.3M131.4 129.5v15.3"/>
<path d="M136.5 129.5v15.3M141.6 129.5v15.3M149.2 129.5v15.3M154.3 129.5v15.3M159.4 129.5v15.3M167 129.5v15.3M172.1 129.5v15.3M177.2 129.5v15.3"/>
</g>
<g fill="#008000" stroke="#008000" stroke-width=".21">
<circle cx="205.1" cy="63.5" r=".51"/>
<circle cx="205.1" cy="73.7" r=".51"/>
<circle cx="205.1" cy="82.5" r=".51"/>
<circle cx="205.1" cy="91.4" r=".51"/>
<circle cx="174.6" cy="63.5" r=".51"/>
<circle cx="151.8" cy="73.7" r=".51"/>
<circle cx="128.9" cy="82.5" r=".51"/>
<circle cx="106" cy="91.4" r=".51"/>
</g>
<g font-size="4.1" fill="#800000">
<text x="42.3" y="15.9">1</text>
<text x="84.4" y="15.9">2</text>
<text x="126.5" y="15.9">3</text>
<text x="168.6" y="15.9">4</text>
<text x="210.7" y="15.9">5</text>
<text x="252.9" y="15.9">6</text>
<text x="19.1" y="39.3">A</text>
<text x="275.6" y="39.3">A</text>
<text x="19.1" y="82.1">B</text>
<text x="275.6" y="82.1">B</text>
<text x="19" y="125">C</text>
<text x="275.5" y="125">C</text>
<text x="19" y="167.8">D</text>
<text x="275.5" y="167.8">D</text>
<text x="42.3" y="191.1">1</text>
<text x="84.4" y="191.1">2</text>
<text x="126.5" y="191.1">3</text>
<text x="168.6" y="191.1">4</text>
<text x="210.7" y="191.1">5</text>
<text x="252.9" y="191.1">6</text>
</g>
<g font-size="4">
<text x="4.3" y="204.6">07/11/2024</text>
<text x="22.7" y="204.6">16:42:33 C:\Sync\Negocio\ngBuild Engine\Projects\Hard\HID Control\HID Game Pad\HID Game Pad 8 Botones 4 Ejes\Elect\HID Game Pad 8 Botones 4 Ejes v1r01\HID Gam</text>
</g>
<g font-size="2.8" fill="#808080">
<text x="90.4" y="39.1" transform="rotate(-90 90.4 39.1)">B8-2</text>
<text x="95.5" y="39.1" transform="rotate(-90 95.5 39.1)">B8-1</text>
<text x="101.9" y="39.1" transform="rotate(-90 101.9 39.1)">B7-2</text>
<text x="106.9" y="39.1" transform="rotate(-90 106.9 39.1)">B7-1</text>
<text x="113.3" y="39.1" transform="rotate(-90 113.3 39.1)">B6-2</text>
<text x="118.4" y="39.1" transform="rotate(-90 118.4 39.1)">B6-1</text>
<text x="124.7" y="39.1" transform="rotate(-90 124.7 39.1)">B5-2</text>
<text x="129.8" y="39.1" transform="rotate(-90 129.8 39.1)">B5-1</text>
<text x="136.1" y="39.1" transform="rotate(-90 136.1 39.1)">B4-2</text>
<text x="141.2" y="39.1" transform="rotate(-90 141.2 39.1)">B4-1</text>
<text x="147.6" y="39.1" transform="rotate(-90 147.6 39.1)">B3-2</text>
<text x="152.7" y="39.1" transform="rotate(-90 152.7 39.1)">B3-1</text>
<text x="159" y="39.1" transform="rotate(-90 159 39.1)">B2-2</text>
<text x="164.1" y="39.1" transform="rotate(-90 164.1 39.1)">B2-1</text>
<text x="170.4" y="39.1" transform="rotate(-90 170.4 39.1)">B1-2</text>
<text x="175.5" y="39.1" transform="rotate(-90 175.5 39.1)">B1-1</text>
<text x="203.2" y="50.2">VCC</text>
<text x="193.5" y="59.9">R10</text>
<text x="91.3" y="62.5" transform="rotate(-90 91.3 62.5)">ROW_2</text>
<text x="102.7" y="62.5" transform="rotate(-90 102.7 62.5)">ROW_1</text>
<text x="114.2" y="62.5" transform="rotate(-90 114.2 62.5)">ROW_2</text>
<text x="125.6" y="62.5" transform="rotate(-90 125.6 62.5)">ROW_1</text>
<text x="137" y="62.5" transform="rotate(-90 137 62.5)">ROW_2</text>
<text x="148.5" y="62.5" transform="rotate(-90 148.5 62.5)">ROW_1</text>
<text x="159.9" y="62.5" transform="rotate(-90 159.9 62.5)">ROW_2</text>
<text x="171.3" y="62.5" transform="rotate(-90 171.3 62.5)">ROW_1</text>
<text x="179.7" y="63.5">COL_1</text>
<text x="193.9" y="62.1">10K</text>
<text x="193.7" y="70.1">R11</text>
<text x="179.7" y="73.7">COL_2</text>
<text x="193.9" y="72.3">10K</text>
<text x="179.7" y="82.6">COL_3</text>
<text x="193.5" y="79">R12</text>
<text x="193.9" y="81.2">10K</text>
<text x="193.5" y="87.9">R13</text>
<text x="179.7" y="91.4">COL_4</text>
<text x="193.9" y="90.1">10K</text>
<text x="114.6" y="117.8" transform="rotate(-90 114.6 117.8)">AXIS_11</text>
<text x="119.6" y="117.8" transform="rotate(-90 119.6 117.8)">AXIS_12</text>
<text x="124.7" y="117.8" transform="rotate(-90 124.7 117.8)">AXIS_13</text>
<text x="132.3" y="117.8" transform="rotate(-90 132.3 117.8)">AXIS_21</text>
<text x="137.4" y="117.8" transform="rotate(-90 137.4 117.8)">AXIS_22</text>
<text x="142.5" y="117.8" transform="rotate(-90 142.5 117.8)">AXIS_23</text>
<text x="150.1" y="117.8" transform="rotate(-90 150.1 117.8)">AXIS_31</text>
<text x="155.2" y="117.8" transform="rotate(-90 155.2 117.8)">AXIS_32</text>
<text x="160.3" y="117.8" transform="rotate(-90 160.3 117.8)">AXIS_33</text>
<text x="167.9" y="117.8" transform="rotate(-90 167.9 117.8)">AXIS_41</text>
<text x="173" y="117.8" transform="rotate(-90 173 117.8)">AXIS_42</text>
<text x="178" y="117.8" transform="rotate(-90 178 117.8)">AXIS_43</text>
<text x="118.7" y="143.5" transform="rotate(-90 118.7 143.5)">AXIS_1</text>
<text x="136.5" y="143.5" transform="rotate(-90 136.5 143.5)">AXIS_2</text>
<text x="154.3" y="143.5" transform="rotate(-90 154.3 143.5)">AXIS_3</text>
<text x="172.1" y="143.5" transform="rotate(-90 172.1 143.5)">AXIS_4</text>
<text x="110.1" y="152.3">VCC</text>
<text x="122" y="150.5">GND</text>
<text x="127.9" y="152.3">VCC</text>
<text x="139.7" y="150.5">GND</text>
<text x="145.6" y="152.3">VCC</text>
<text x="157.5" y="150.5">GND</text>
<text x="163.4" y="152.3">VCC</text>
<text x="175.3" y="150.5">GND</text>
</g>
<g font-size="2.4" fill="#808080">
<text x="89.2" y="49.8" transform="rotate(-90 89.2 49.8)">2</text>
<text x="94.3" y="49.8" transform="rotate(-90 94.3 49.8)">1</text>
<text x="100.6" y="49.8" transform="rotate(-90 100.6 49.8)">2</text>
<text x="105.7" y="49.8" transform="rotate(-90 105.7 49.8)">1</text>
<text x="112" y="49.8" transform="rotate(-90 112 49.8)">2</text>
<text x="117.1" y="49.8" transform="rotate(-90 117.1 49.8)">1</text>
<text x="123.5" y="49.8" transform="rotate(-90 123.5 49.8)">2</text>
<text x="128.6" y="49.8" transform="rotate(-90 128.6 49.8)">1</text>
<text x="134.9" y="49.8" transform="rotate(-90 134.9 49.8)">2</text>
<text x="140" y="49.8" transform="rotate(-90 140 49.8)">1</text>
<text x="146.3" y="49.8" transform="rotate(-90 146.3 49.8)">2</text>
<text x="151.4" y="49.8" transform="rotate(-90 151.4 49.8)">1</text>
<text x="157.8" y="49.8" transform="rotate(-90 157.8 49.8)">2</text>
<text x="162.8" y="49.8" transform="rotate(-90 162.8 49.8)">1</text>
<text x="169.2" y="49.8" transform="rotate(-90 169.2 49.8)">2</text>
<text x="174.3" y="49.8" transform="rotate(-90 174.3 49.8)">1</text>
<text x="113.3" y="128.5" transform="rotate(-90 113.3 128.5)">1</text>
<text x="118.4" y="128.5" transform="rotate(-90 118.4 128.5)">2</text>
<text x="123.5" y="128.5" transform="rotate(-90 123.5 128.5)">3</text>
<text x="131.1" y="128.5" transform="rotate(-90 131.1 128.5)">1</text>
<text x="136.2" y="128.5" transform="rotate(-90 136.2 128.5)">2</text>
<text x="141.2" y="128.5" transform="rotate(-90 141.2 128.5)">3</text>
<text x="148.9" y="128.5" transform="rotate(-90 148.9 128.5)">1</text>
<text x="153.9" y="128.5" transform="rotate(-90 153.9 128.5)">2</text>
<text x="159" y="128.5" transform="rotate(-90 159 128.5)">3</text>
<text x="166.6" y="128.5" transform="rotate(-90 166.6 128.5)">1</text>
<text x="171.7" y="128.5" transform="rotate(-90 171.7 128.5)">2</text>
<text x="176.8" y="128.5" transform="rotate(-90 176.8 128.5)">3</text>
</g>
</svg>
